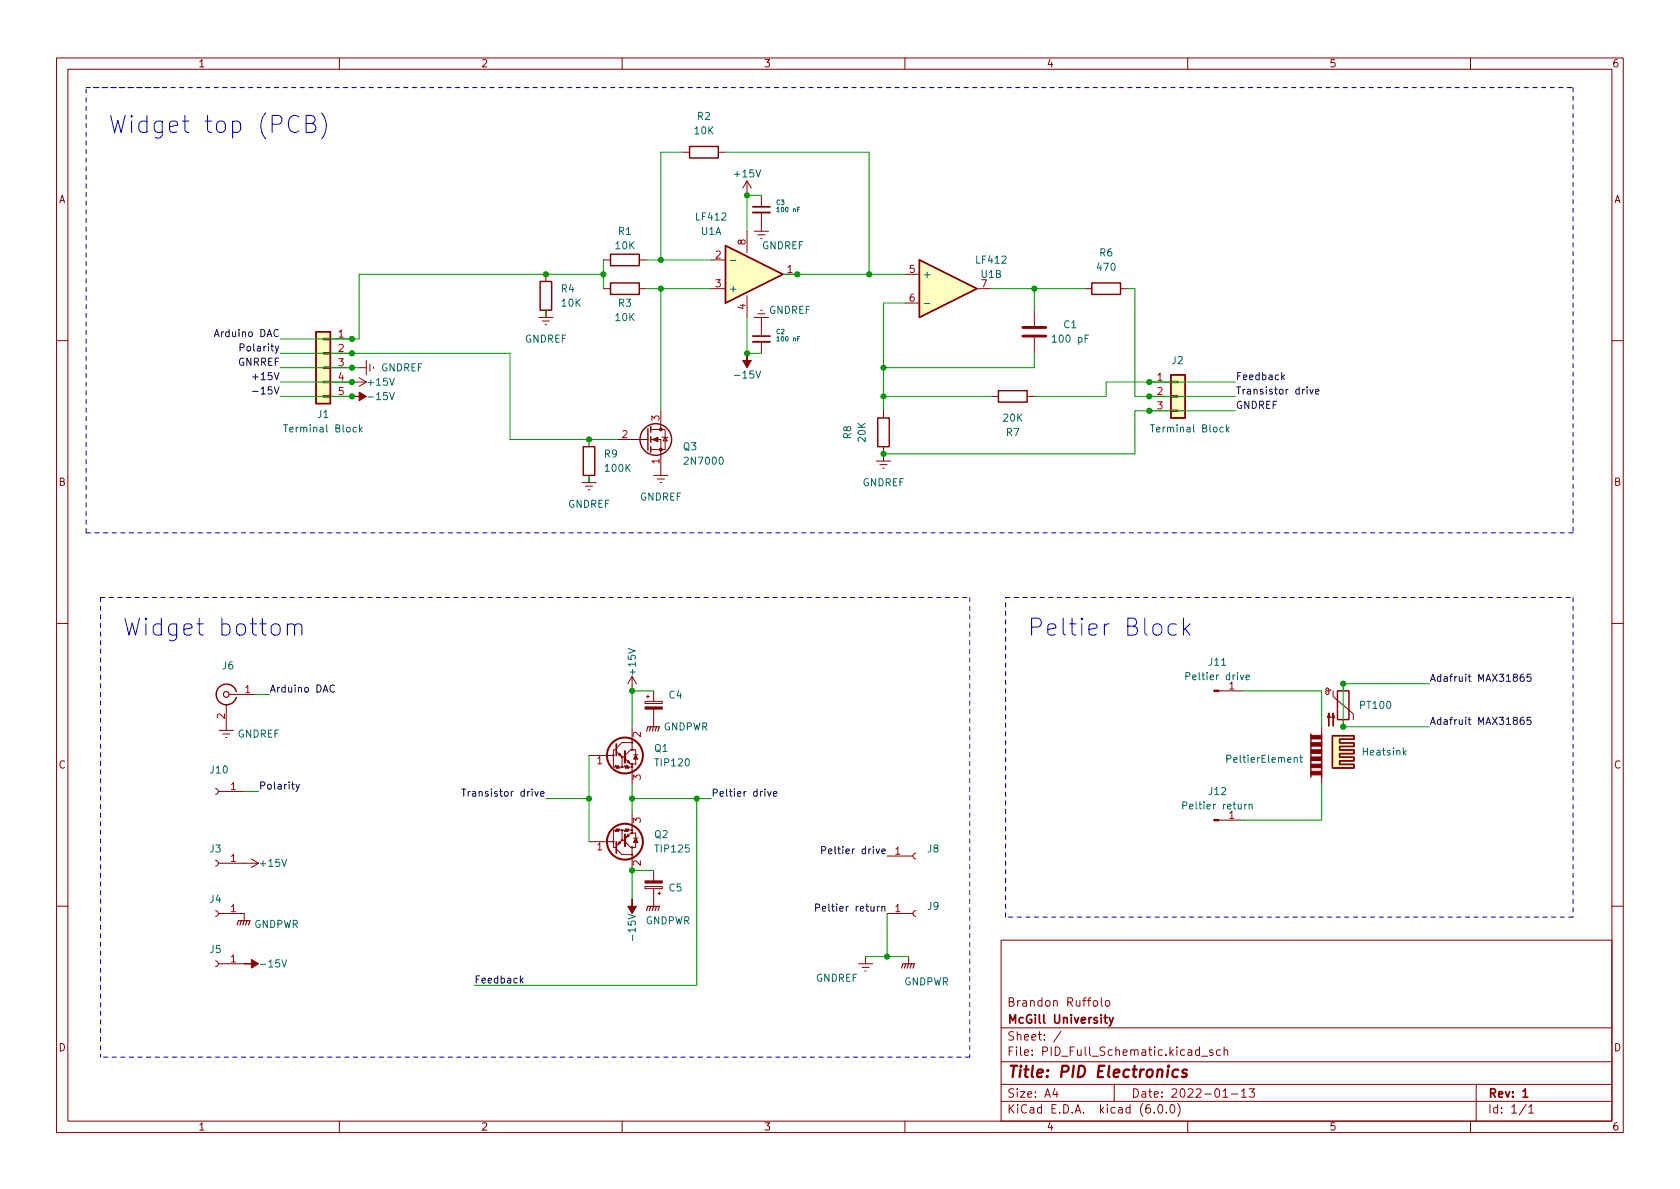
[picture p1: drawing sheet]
<svg xmlns="http://www.w3.org/2000/svg" width="297mm" height="210mm" viewBox="0 0 297 210" stroke-linecap="round" stroke-linejoin="round" font-family="sans-serif">
<g fill="none" stroke="#840000" stroke-width=".18">
<path d="M10 10.2h277v190.1h-277zM12 12.2h273v186.1h-273zM60 10.2v2M110 10.2v2M160 10.2v2M210 10.2v2M260 10.2v2M120.6 26.9h1.3M127 26.9h1.3M132.1 32v2.5M132.1 32l-.8 1.3M132.1 32l.7 1.3"/>
<path d="M134.6 34.5v2.1M134.6 37.6v3.3M57.1 59.8h1.3v.3h-1.3zM58.4 59.9h3.8M95.2 56.1h2.6M95.9 56.8h1.3M96.4 57.4h.2M96.5 48.5v1.3M96.5 54.9v1.2M106.7 51h1.2M106.7 46h1.2M113 51h1.3"/>
<path d="M113 46h1.3M125.7 51h2.6M125.7 46h2.6M132.1 40.9v3.8M132.1 52.3v3.8M133.3 40.9h2.6M133.3 56.1h2.6M134 41.5h1.3M134 55.5h1.3M134.5 54.9h.2M134.6 56.1v3.3M138.4 48.5h2.6"/>
<path d="M160 48.5h2.6M160 53.6h2.6M172.7 51h2.6M182.9 54.9v2.8M182.9 59.7v2.8M191.8 51h1.2M198.1 51h1.3M10 60.2h2M57.1 70h1.3v.2h-1.3zM57.1 67.4h1.3v.3h-1.3zM57.1 64.9h1.3v.2h-1.3zM57.1 62.4h1.3v.2h-1.3z"/>
<path d="M58.4 70.1h3.8M58.4 67.6h6.4M58.4 65h3.8M58.4 62.5h3.8M63.5 65h1.3M63.5 66.8l1.3 .8M64.8 63.7v2.6M64.8 67.6l-1.3 .7M65.4 64.4v1.3M66 64.9v.2M104.1 77.7v1.3M109.2 77.7h5.4"/>
<path d="M115.1 77.7h1.7v6.4M115.1 75.9h2.5v3.6h-2.5M116.8 72.6v3.3M117.1 77.2l.1 .1h.8l.1 .2M117.6 77.3l.4 .7h-.8zM134.6 60.4v2.1M156.2 72.6v1.3M156.2 79v2.5M175.3 70.1h1.2M181.6 70.1h1.3M203.2 70.1h3.8M203.2 67.6h3.8"/>
<path d="M203.2 72.6h3.8M207 72.5h1.3v.3h-1.3zM207 70h1.3v.2h-1.3zM207 67.4h1.3v.3h-1.3zM285 60.2h2M102.9 85.3h2.5M103.5 86h1.3M104 86.6h.3M104.1 84.1v1.2M115.6 84.1h2.5M116.2 84.7h1.3M116.7 85.3h.3"/>
<path d="M154.9 81.5h2.6M155.6 82.2h1.2M156.1 82.8h.2M10 110.2h2M111.8 119.6v2.6M111.8 119.6l-.8 1.3M111.8 119.6l.7 1.3M285 110.2h2M38.1 139.4l.4 .2 .1 .3-.1 .4-.4 .2M38.6 139.9h4.6M38.7 129.2h2.6M39.4 129.8h1.2"/>
<path d="M39.9 130.4h.2M40 124.6v4.6M40.5 122.8h4.6M104.1 133.6h4.2M109 132.8l1 1.1h.5M109 132.6h-.5v3h.2l.1-.2 .2 .5 .1-.5 .1 .5 .1-.5 .2 .5 .1-.3h.4M109 132.3l1-1h1.8v1.3h-.3l-1 1M109.6 133.2l.3 .5-.6-.2zM110 133.9v1.7h.4l.1-.2 .1 .5 .1-.5 .2 .5 .1-.5 .1 .5 .2-.3h.5M110.5 134.1l1 1h.3v.5M110.9 134.7l.2-.2 .3 .5zM111.8 128.5v2.7"/>
<path d="M111.8 135.6v3.1M111.8 132.6h.6v.9M112 133.5h.8M112.4 134.2v.9h-.6M114 124h3.1v.4h-3.1zM114.3 123.2h.5M114.6 122.9v.5M115.6 122.2v1.8M115.6 125.4v3.1M215.5 122.2h4.2M233.7 128.5v1.3M233.7 137.4v1.3"/>
<path d="M235.3 121.9l-.2 .2-.4 .1-.2-.1v-.3l.2-.1 .2 .1v.8l-.1 .2-.3-.1-.2-.4M235.7 122.2v1l3.6 3v1M237.5 120.9v1.3M237.5 127.2v1.3M38.1 152.1l.4 .2 .1 .3-.1 .4-.4 .2M38.6 152.6h7.1M44.4 151.9l1.3 .7M45.7 152.6l-1.3 .8M104.1 148.8h4.2M109.5 148.8l.2 .3-.5 .2zM110 146.8h-.4l-.1-.2-.2 .5-.1-.5-.1 .5-.1-.5-.2 .5-.1-.3h-.2v3.1h.5M110.5 148.6h-.5l-1 1"/>
<path d="M110.5 148.8l1 1.1h.3v1.2h-1.8l-1-1M111 147.6l.3 .2-.6 .3zM111.8 146.8v.5h-.3l-1 1M111.8 146.8h-.5l-.2-.2-.1 .5-.1-.5-.2 .5-.1-.5-.1 .5-.1-.3h-.4v1.8M111.8 143.8v3M111.8 151.3v2.6M111.8 147.3h.6v.9M112 148.2h.8M112.4 149v.9h-.6M114 156.8h3.1v.3h-3.1zM115.6 153.9v1.9M115.6 157.1v3.2"/>
<path d="M116.3 158h.5M116.6 157.7v.5M156.8 151.4h4.6M161.9 150.9l-.3 .1-.2 .4 .2 .3 .3 .2M215.5 145h4.2M10 160.2h2M38.1 169.9l.4 .2 .1 .3-.1 .4-.4 .1M38.1 161l.4 .2 .1 .3-.1 .4-.4 .1M38.6 170.4h4.6M38.6 161.5h4.6v1.3M151.8 170.4h2.5M152.4 171.1h1.3"/>
<path d="M152.9 171.7h.3M153 169.2v1.2M156.8 161.5h4.6M160.7 169.2v1.2M161.9 161l-.3 .2-.2 .3 .2 .4 .3 .1M177 166.3h108v32h-108zM193.4 177l.4-.1 .3 .3v.4l-.3 .3h-.4l-.1-.3v-.4zM194.7 176.4v1.3l.2 .2M195.6 177l.3-.1 .3 .3v.4l-.3 .3h-.3l-.2-.3v-.4zM285 160.2h2M60 198.3v2M110 198.3v2"/>
<path d="M160 198.3v2M177 194.8h108M177 191.8h108M177 187.8h108M177 181.8h108M186.5 192.5l-.4 1h1M186.9 193v1M187.6 182.4l-1.3 1.9M197 191.8v3M204.1 196.7v.1M204.9 195.4l.2-.1a.81 .81 0 0 1 .6 .7 .81 .81 0 0 1-.3 .8h-.2a.81 .81 0 0 1-.6-.6 .81 .81 0 0 1 .3-.8zM206.2 196.7v.1"/>
<path d="M207.1 195.4l.1-.1a.81 .81 0 0 1 .6 .7 .81 .81 0 0 1-.3 .8h-.1a.81 .81 0 0 1-.6-.6 .81 .81 0 0 1 .3-.8zM208.2 195.1a1.72 1.72 0 0 1 0 2.3M210 198.3v2M212.1 185.7l-.5-.1-.2 .3v.4l.1 .3h.6M212.1 185.1v1.5M212.4 186.8h1.2M214.4 185.7l-.3-.1-.2 .2v.3l.5 .1v.4h-.5M215.8 185.7l-.4-.1-.3 .3v.4l.1 .3h.6M216.2 194h.9M216.4 185.8l.2-.2 .4 .1 .1 .9M216.4 185.1v1.5M217.7 193.5h1.2"/>
<path d="M219.5 193l.4-.5v1.5M219.5 194h.9M220.9 192.5h.9l-.5 .6 .4 .1v.7l-.2 .1h-.4l-.2-.1M260 198.3v2M261 191.8v6.5M269.9 195.3l-1.3 1.9M270.3 195.8l.4-.5v1.5M270.3 196.8h.9"/>
<circle cx="108.5" cy="133.6" r=".13"/>
<circle cx="110" cy="135.6" r=".13"/>
<circle cx="110" cy="133.9" r=".13"/>
<circle cx="111.8" cy="135.6" r=".13"/>
<circle cx="111.8" cy="132.6" r=".13"/>
<circle cx="111.8" cy="135.1" r=".13"/>
<circle cx="111.8" cy="131.3" r=".13"/>
<circle cx="108.5" cy="148.8" r=".13"/>
<circle cx="110" cy="146.8" r=".13"/>
<circle cx="110" cy="148.6" r=".13"/>
<circle cx="111.8" cy="146.8" r=".13"/>
<circle cx="111.8" cy="151.1" r=".13"/>
<circle cx="111.8" cy="147.3" r=".13"/>
<circle cx="111.8" cy="149.9" r=".13"/>
</g>
<path d="M133.1 36.6h3M133.1 59.4h3M109 131.6v2M109 148.8v2.1M195.2 179.9h.6M195.4 179.4v1.3l.4 .2M196.1 179.9l.4 1M196.8 179.9l-.5 1.4-.2 .1M269.3 193l.4-.5v1.5M269.3 194h.8" fill="none" stroke="#840000" stroke-width=".3"/>
<path d="M208.3 189.2a.66 .66 0 0 0-1 .3v.6l.1 .3 .2 .1 .6-.1M209.9 189.2a.49 .49 0 0 0-.8 .3v.2l.7 .2v.3l-.3 .3-.5-.1" fill="none" stroke="#840000" stroke-width=".4"/>
<g fill="none" stroke="#840000" stroke-width=".25">
<path d="M121.9 25.9h5.1v2h-5.1zM55.9 58.7h2.5v12.7h-2.5zM95.5 49.8h2v5.1h-2zM107.9 45h5.1v2h-5.1zM107.9 50h5.1v2.1h-5.1zM128.3 43.4l10.1 5.1-10.1 5.1zM162.6 46l10.1 5-10.1 5.1zM193 50h5.1v2.1h-5.1zM103.1 79h2.1v5.1h-2.1zM114.6 75.8v3.8M115.1 75.4v1M115.1 77.2v1"/>
<path d="M115.1 79v1M155.2 73.9h2v5.1h-2zM176.5 69.1h5.1v2h-5.1zM207 66.3h2.5v7.6h-2.5zM41.8 122.3a1.81 1.81 0 0 0-2.8-1 1.81 1.81 0 0 0 0 3 1.81 1.81 0 0 0 2.8-1M231.8 129.8v7.6M235.6 130.1h3.8v.6h-2.5v.7h2.5v.6h-2.5v.6h2.5v.7h-2.5v.6h2.5v.6h-2.5v.7h2.5v.6h-3.8zM236.5 122.2h2v5h-2z"/>
<circle cx="116" cy="77.7" r="2.79"/>
</g>
<g fill="#840000" stroke="#840000" stroke-width=".18">
<path d="M115.3 77.7l1-.4v.8z"/>
<path d="M114 125h3.1v.4h-3.1z"/>
<path d="M114 155.8h3.1v.4h-3.1z"/>
<path d="M112.4 148.2l.4 .8h-.8z"/>
<path d="M43.2 170.4h1.2v-.7l1.3 .7-1.3 .8v-.8z"/>
<path d="M112.4 133.5l.4 .7h-.8z"/>
<path d="M234.9 126.1l.3 .8h-.5l.2-.8v2.3z"/>
<path d="M235.7 126.1l.3 .8h-.5l.2-.8v2.3z"/>
<path d="M111.8 159v1.3h.7l-.7 1.2-.8-1.2h.8z"/>
<path d="M231.8 130h1.9v.7h-1.9z"/>
<path d="M231.8 131.3h1.9v.6h-1.9z"/>
<path d="M231.8 132.6h1.9v.6h-1.9z"/>
<path d="M231.8 133.9h1.9v.6h-1.9z"/>
<path d="M231.8 135.1h1.9v.7h-1.9z"/>
<path d="M231.8 136.4h1.9v.6h-1.9z"/>
<path d="M214.6 144.9h.9v.3h-.9z"/>
<path d="M214.6 122h.9v.3h-.9z"/>
<path d="M132.1 62.5v1.2h.7l-.7 1.3-.8-1.3h.8z"/>
<path d="M62.2 70.1h1.3v-.8l1.3 .8-1.3 .8v-.8z"/>
<circle cx="116.8" cy="79.5" r=".25"/>
<circle cx="116.8" cy="75.9" r=".25"/>
</g>
<path d="M180.8 59.4h4.1M180.8 57.9h4.1" fill="none" stroke="#840000" stroke-width=".51"/>
<g fill="#ffffc2" stroke="#ffffc2" stroke-width=".18">
<path d="M207 66.3h2.5v7.6h-2.5z"/>
<path d="M162.6 46l10.1 5-10.1 5.1z"/>
<path d="M128.3 43.4l10.1 5.1-10.1 5.1z"/>
<path d="M55.9 58.7h2.5v12.7h-2.5z"/>
<path d="M235.6 130.1h3.8v.6h-2.5v.7h2.5v.6h-2.5v.6l-1.3-.6z"/>
<path d="M235.6 132l1.3 .6h2.5v.7h-2.5v.6h2.5v.6h-2.5v.7h2.5v.6h-3.8z"/>
</g>
<g fill="none" stroke="#006464" stroke-width=".18">
<path d="M129.2 46.1h.9M131.4 50.8l1.3 .4-1.3 .4M132.2 49.4v.9M163.4 53.7h1M50.1 75.1h.8M63.6 75.1v1.3M63.7 75.9l.3 .5M64 75.5l-.4 .5M203.4 75.1h.7M216.8 75.1v1.3M216.9 75.9l.4 .5M217.3 75.5l-.5 .5"/>
<path d="M209.7 119.6l.6-.1 .1-.1-.1-.3-.6-.2v1.3M220.3 119.8l.6-.1v-.3h-.4l-.2 .1 .1 .6h.5M229.8 134h.5M230 133.5v1.1l.3 .2M209.1 142.5l.6-.1 .2-.2-.1-.3-.7-.1v1.3M220.4 142.2l-.3 .3M220.9 142.3l.1-.1 .3 .1 .1 .8M220.9 142.2v.9"/>
</g>
<g fill="none" stroke="#840000" stroke-width=".2">
<path d="M114.3 129.3l.3-.8h2l-.3 .8M115.1 128.5l-.3 .8M115.6 128.5l-.3 .8M116.1 128.5l-.3 .8M41.9 163.6l.3-.8h2l-.3 .8M42.7 162.8l-.3 .8M43.2 162.8l-.3 .8M43.7 162.8l-.3 .8M114.3 161l.3-.7h2l-.3 .7M115.1 160.3l-.3 .7M115.6 160.3l-.3 .7M116.1 160.3l-.3 .7"/>
<path d="M159.4 171.2l.2-.8h2.1l-.3 .8M160.1 170.4l-.2 .8M160.7 170.4l-.3 .8M161.2 170.4l-.3 .8"/>
<circle cx="40" cy="122.8" r=".51"/>
</g>
<path d="M133.1 37.6h3M133.1 60.4h3" fill="none" stroke="#840000" stroke-width=".33"/>
<path d="M110.5 132.8v2.1M110.5 147.6v2" fill="none" stroke="#840000" stroke-width=".38"/>
<g fill="none" stroke="#840000" stroke-width=".36">
<circle cx="110.5" cy="133.6" r="3.2"/>
<circle cx="110.5" cy="148.8" r="3.2"/>
</g>
<path d="M233.7 129.8v7.6z" fill="#840000" stroke="#840000" stroke-width=".25"/>
<g fill="none" stroke="#0f0f0f" stroke-width=".18">
<path d="M42.4 61.5l.6-.1 .2-.2-.1-.3-.7-.1v1.3M44.7 69.2h.9M44.7 66.7h.9M226.7 66.7l.4 .4M227.1 66.3l-.5 .5M231.6 68.8l.3 .9 .3-.9M232.6 69.3l.6-.2v-.2l-.4-.1-.2 .2 .1 .6h.5M269.4 119.2l-.4 .1a.86 .86 0 0 0 0 1.2l.4-.1 .1-.5-.2-.2-.4 .1-.1 .1M270.6 119.2h-.6v.6l.2-.1 .4 .1 .1 .1-.1 .5-.1 .1-.5-.1M52.3 138.7l.3 .8M52.9 138.7l-.4 1.1-.2 .2M59.1 121.2a.6 .6 0 0 0-.8 .5 .6 .6 0 0 0 .6 .7l.2-.1"/>
<path d="M81.6 139.5h.8M82 139.5v1.3M135.7 140l.3 .8 .3-.8M269.4 126.8l-.4 .1a.86 .86 0 0 0 0 1.2l.4-.1 .1-.4-.2-.3-.4 .1-.1 .2M270.6 126.8h-.6v.6l.2-.1 .4 .1 .1 .2-.1 .4-.1 .1-.5-.1M95.6 140.4l.6-.1-.1-.3h-.3l-.2 .1 .1 .6h.4M136.8 140.4l.6-.1-.1-.3h-.4l-.1 .1v.6h.5M145.3 150.4l.6-.1 .1-.2-.1-.3-.6-.1v1.3M92.1 173.3l.4 .5M92.5 173l-.5 .5M144.2 160.5h.6l.1-.2v-.3l-.7-.1v1.2M155.9 160.4l.2-.1h.3l.1 .8"/>
</g>
<path d="M56.8 20a3.4 3.4 0 0 1 0 4.6M52.8 20.7a1.12 1.12 0 0 0-1.2-.2 1.12 1.12 0 0 0-.6 1.2 1.27 1.27 0 0 0 .3 1.3 1.27 1.27 0 0 0 1.4 .3l.1-.2M54.1 21.8h1a.73 .73 0 0 0 .6-.7 .73 .73 0 0 0-.6-.7h-1v3h1.2a.8 .8 0 0 0 .6-.8 .8 .8 0 0 0-.8-.8M50.8 110.6a.74 .74 0 0 1 1.3 .1v1.6M50.8 110.3v2M52.1 110.7l.1-.2 .3-.2 .7 .2 .2 .2v1.6M208 110.5l-.3-.2h-.6l-.4 .3-.2 .3v.8l.3 .5 .3 .1h.6l.3-.1M209.3 109.3v3M209.5 111.2l.9 1.1M210.4 110.3l-1.1 1.2" fill="none" stroke="#0000c2" stroke-width=".18"/>
<g fill="none" stroke="#0000c2" stroke-width=".18" stroke-dasharray=".8 .8">
<path d="M15.2 15.5h14M16.5 15.5h261.6M278.1 15.5v78.7M15.2 94.2h262.9M15.2 94.2v-78.7M17.8 105.7h153.6M17.8 105.7v81.2M171.4 105.7v81.2M177.8 105.7h100.3M278.1 105.7v56.5M177.8 162.2v-56.5M278.1 162.2h-100.3"/>
<path d="M171.4 186.9h-153.6"/>
</g>
<g fill="none" stroke="#009600" stroke-width=".18">
<path d="M120.6 26.9h-3.8v19.1M128.3 26.9h25.4v21.6M134.6 34.5h-2.5v6.4M96.5 54.9v1.2M106.7 48.5h-43.2v11.4h-14M106.7 46v5M114.3 51h11.4M114.3 46h11.4M116.8 51v21.6M132.1 56.1v6.4h2.5M138.4 48.5h21.6M160 53.6h-3.8v19"/>
<path d="M175.3 51h16.5M182.9 51v3.9M199.4 51h1.3v19.1h17.7M49.5 62.5h40.7v15.2h19M49.5 65h14M49.5 70.1h12.7M49.5 67.6h12.7M156.2 70.1h19.1M182.9 62.5v2.5h-26.7M218.4 67.6h-22.8v2.5h-12.7M218.4 72.6h-17.7v7.7h-44.5M104.1 84.1v1.2"/>
<path d="M43.2 139.9h2.5M45.1 122.8h2.5M104.1 133.6v15.2M111.8 138.7v5.1M115.6 122.2h-3.8v6.3M219.7 122.2h14v6.3M233.7 138.7v6.3h-14M252.7 120.9h-15.2v7.6h15.2M96.5 141.2h7.6M111.8 141.2h13.9M115.6 153.9h-3.8v5.1M123.2 141.2v33h-39.4"/>
<path d="M153 169.2h7.7M156.8 161.5v7.7"/>
</g>
<g fill="#009600" stroke="#009600" stroke-width=".18">
<circle cx="156.2" cy="65" r=".46"/>
<circle cx="156.2" cy="70.1" r=".46"/>
<circle cx="156.2" cy="80.3" r=".46"/>
<circle cx="182.9" cy="51" r=".46"/>
<circle cx="153.7" cy="48.5" r=".46"/>
<circle cx="111.8" cy="122.2" r=".46"/>
<circle cx="116.8" cy="46" r=".46"/>
<circle cx="132.1" cy="62.5" r=".46"/>
<circle cx="141" cy="48.5" r=".46"/>
<circle cx="132.1" cy="34.5" r=".46"/>
<circle cx="106.7" cy="48.5" r=".46"/>
<circle cx="116.8" cy="51" r=".46"/>
<circle cx="96.5" cy="48.5" r=".46"/>
<circle cx="104.1" cy="77.7" r=".46"/>
<circle cx="62.2" cy="59.9" r=".46"/>
<circle cx="62.2" cy="62.5" r=".46"/>
<circle cx="62.2" cy="65" r=".46"/>
<circle cx="62.2" cy="70.1" r=".46"/>
<circle cx="62.2" cy="67.6" r=".46"/>
<circle cx="203.2" cy="72.6" r=".46"/>
<circle cx="203.2" cy="70.1" r=".46"/>
<circle cx="203.2" cy="67.6" r=".46"/>
<circle cx="237.5" cy="120.9" r=".46"/>
<circle cx="237.5" cy="128.5" r=".46"/>
<circle cx="123.2" cy="141.2" r=".46"/>
<circle cx="104.1" cy="141.2" r=".46"/>
<circle cx="111.8" cy="141.2" r=".46"/>
<circle cx="111.8" cy="153.9" r=".46"/>
<circle cx="156.8" cy="169.2" r=".46"/>
</g>
<g font-size="4.2" fill="#0000c2">
<text x="19" y="23.6">Widget top (PCB)</text>
<text x="21.6" y="112.5">Widget bottom</text>
<text x="181.6" y="112.5">Peltier Block</text>
</g>
<text font-size="2.8" fill="#840000" x="178" y="190.6">Title: PID Electronics</text>
<g font-size="2.1" fill="#840000">
<text x="178" y="178">Brandon Ruffolo</text>
<text x="178" y="184">Sheet: /</text>
<text x="178" y="181">McGill University</text>
<text x="178" y="186.7">File: PID_Full_Schematic.kicad_sch</text>
<text x="178" y="196.9">KiCad E.D.A. kicad (6.0.0)</text>
<text x="178" y="194.1">Size: A4</text>
<text x="200" y="194.1">Date: 2022-01-13</text>
<text x="263" y="194.1">Rev: 1</text>
<text x="263" y="196.9">Id: 1/1</text>
</g>
<g font-size="1.8" fill="#840000">
<text x="35" y="11.9">1</text>
<text x="85" y="11.9">2</text>
<text x="135" y="11.9">3</text>
<text x="185" y="11.9">4</text>
<text x="235" y="11.9">5</text>
<text x="285" y="11.9">6</text>
<text x="10.3" y="35.9">A</text>
<text x="285.3" y="35.9">A</text>
<text x="10.3" y="85.9">B</text>
<text x="285.3" y="85.9">B</text>
<text x="10.3" y="135.9">C</text>
<text x="285.3" y="135.9">C</text>
<text x="10.3" y="185.9">D</text>
<text x="285.3" y="185.9">D</text>
<text x="35" y="199.9">1</text>
<text x="85" y="199.9">2</text>
<text x="135" y="199.9">3</text>
<text x="185" y="199.9">4</text>
<text x="235" y="199.9">5</text>
<text x="285" y="199.9">6</text>
</g>
<g font-size="1.8" fill="#006464">
<text x="122.8" y="23.7">10K</text>
<text x="123.3" y="21.2">R2</text>
<text x="130" y="31.4">+15V</text>
<text x="109.4" y="41.5">R1</text>
<text x="123.2" y="39">LF412</text>
<text x="124" y="41.5">U1A</text>
<text x="108.9" y="44.1">10K</text>
<text x="132.7" y="47.4" transform="rotate(-90 132.7 47.4)">V+</text>
<text x="134.7" y="44.1">GNDREF</text>
<text x="172.7" y="46.6">LF412</text>
<text x="194.1" y="47.9">470</text>
<text x="194.4" y="45.3">R6</text>
<text x="99.2" y="51.7">R4</text>
<text x="128.8" y="51.7">+</text>
<text x="163.1" y="49.1">+</text>
<text x="173.5" y="49.1">U1B</text>
<text x="99.4" y="54.2">10K</text>
<text x="108.9" y="56.8">10K</text>
<text x="109.4" y="54.2">R3</text>
<text x="135.9" y="55.5">GNDREF</text>
<text x="188.1" y="58">C1</text>
<text x="67.3" y="65.7">GNDREF</text>
<text x="92.8" y="60.6">GNDREF</text>
<text x="186.4" y="60.6">100 pF</text>
<text x="207.2" y="64.4">J2</text>
<text x="65.2" y="68.2">+15V</text>
<text x="65.4" y="70.7">-15V</text>
<text x="130.2" y="66.9">-15V</text>
<text x="50.8" y="76.4">Terminal Block</text>
<text x="56.2" y="73.9">J1</text>
<text x="150.5" y="77.6" transform="rotate(-90 150.5 77.6)">R8</text>
<text x="177.4" y="74.5">20K</text>
<text x="177.9" y="77.1">R7</text>
<text x="204.1" y="76.4">Terminal Block</text>
<text x="106.9" y="80.9">R9</text>
<text x="107.1" y="83.4">100K</text>
<text x="120.8" y="79.6">Q3</text>
<text x="121.3" y="82.2">2N7000</text>
<text x="153" y="78.1" transform="rotate(-90 153 78.1)">20K</text>
<text x="100.4" y="89.8">GNDREF</text>
<text x="113.1" y="88.5">GNDREF</text>
<text x="152.5" y="86">GNDREF</text>
<text x="39.3" y="118.4">J6</text>
<text x="112.4" y="119.2" transform="rotate(-90 112.4 119.2)">+15V</text>
<text x="213.8" y="117.7">J11</text>
<text x="118.3" y="123.5">C4</text>
<text x="210.2" y="120.3">Peltier drive</text>
<text x="240.6" y="125.3">PT100</text>
<text x="42" y="130.4">GNDREF</text>
<text x="117.3" y="129.2">GNDPWR</text>
<text x="37.3" y="136.8">J10</text>
<text x="115.7" y="133">Q1</text>
<text x="116" y="135.5">TIP120</text>
<text x="217.4" y="134.9">PeltierElement</text>
<text x="241.1" y="133.6">Heatsink</text>
<text x="209.8" y="143.1">Peltier return</text>
<text x="213.8" y="140.6">J12</text>
<text x="115.7" y="148.2">Q2</text>
<text x="37.1" y="150.7">J3</text>
<text x="46.2" y="153.3">+15V</text>
<text x="116" y="150.7">TIP125</text>
<text x="164" y="150.7">J8</text>
<text x="37.1" y="159.6">J4</text>
<text x="118.3" y="157.6">C5</text>
<text x="164" y="160.9">J9</text>
<text x="44.9" y="164.1">GNDPWR</text>
<text x="112.4" y="165.9" transform="rotate(-90 112.4 165.9)">-15V</text>
<text x="114.1" y="163.4">GNDPWR</text>
<text x="37.1" y="168.5">J5</text>
<text x="46.4" y="171.1">-15V</text>
<text x="144.2" y="173.6">GNDREF</text>
<text x="159.8" y="174.2">GNDPWR</text>
</g>
<g font-size="1.8" fill="#a90000">
<text x="126.5" y="45.7">2</text>
<text x="131.8" y="43.3" transform="rotate(-90 131.8 43.3)">8</text>
<text x="126.5" y="50.8">3</text>
<text x="139.2" y="48.3">1</text>
<text x="160.8" y="48.3">5</text>
<text x="160.8" y="53.3">6</text>
<text x="173.5" y="50.8">7</text>
<text x="59.8" y="59.7">1</text>
<text x="131.8" y="54.7" transform="rotate(-90 131.8 54.7)">4</text>
<text x="59.8" y="62.2">2</text>
<text x="59.8" y="64.8">3</text>
<text x="59.8" y="67.3">4</text>
<text x="59.8" y="69.8">5</text>
<text x="204.6" y="67.3">1</text>
<text x="204.6" y="69.8">2</text>
<text x="110" y="77.5">2</text>
<text x="116.6" y="74.4" transform="rotate(-90 116.6 74.4)">3</text>
<text x="204.6" y="72.4">3</text>
<text x="116.6" y="82" transform="rotate(-90 116.6 82)">1</text>
<text x="43.3" y="122.5">1</text>
<text x="217.3" y="121.9">1</text>
<text x="39.8" y="127.1" transform="rotate(-90 39.8 127.1)">2</text>
<text x="113.3" y="130.3" transform="rotate(-90 113.3 130.3)">2</text>
<text x="105.6" y="135.1">1</text>
<text x="113.3" y="137.9" transform="rotate(-90 113.3 137.9)">3</text>
<text x="40.8" y="139.7">1</text>
<text x="113.3" y="145.5" transform="rotate(-90 113.3 145.5)">3</text>
<text x="217.3" y="144.8">1</text>
<text x="40.8" y="152.4">1</text>
<text x="105.6" y="150.4">1</text>
<text x="113.3" y="153.1" transform="rotate(-90 113.3 153.1)">2</text>
<text x="158.3" y="151.1">1</text>
<text x="40.8" y="161.3">1</text>
<text x="158.3" y="161.3">1</text>
<text x="40.8" y="170.2">1</text>
</g>
<g font-size="1.8" fill="#0f0f0f">
<text x="38.4" y="59.6">Arduino DAC</text>
<text x="42.1" y="64.7">GNRREF</text>
<text x="43" y="62.1">Polarity</text>
<text x="45.4" y="67.2">+15V</text>
<text x="45.8" y="69.7">-15V</text>
<text x="218.4" y="67.2">Feedback</text>
<text x="218.4" y="69.7">Transistor drive</text>
<text x="218.4" y="72.3">GNDREF</text>
<text x="47.6" y="122.5">Arduino DAC</text>
<text x="252.7" y="120.5">Adafruit MAX31865</text>
<text x="252.7" y="128.2">Adafruit MAX31865</text>
<text x="45.7" y="139.6">Polarity</text>
<text x="83.2" y="140.9">Transistor drive</text>
<text x="125.7" y="140.9">Peltier drive</text>
<text x="146.7" y="151">Peltier drive</text>
<text x="145.8" y="161.2">Peltier return</text>
<text x="83.8" y="173.9">Feedback</text>
</g>
<g font-size="1.1" fill="#006464">
<text x="137.3" y="36.2">C3</text>
<text x="137.6" y="37.5">100 nF</text>
<text x="137.3" y="59.1">C2</text>
<text x="137.6" y="60.3">100 nF</text>
</g>
</svg>
